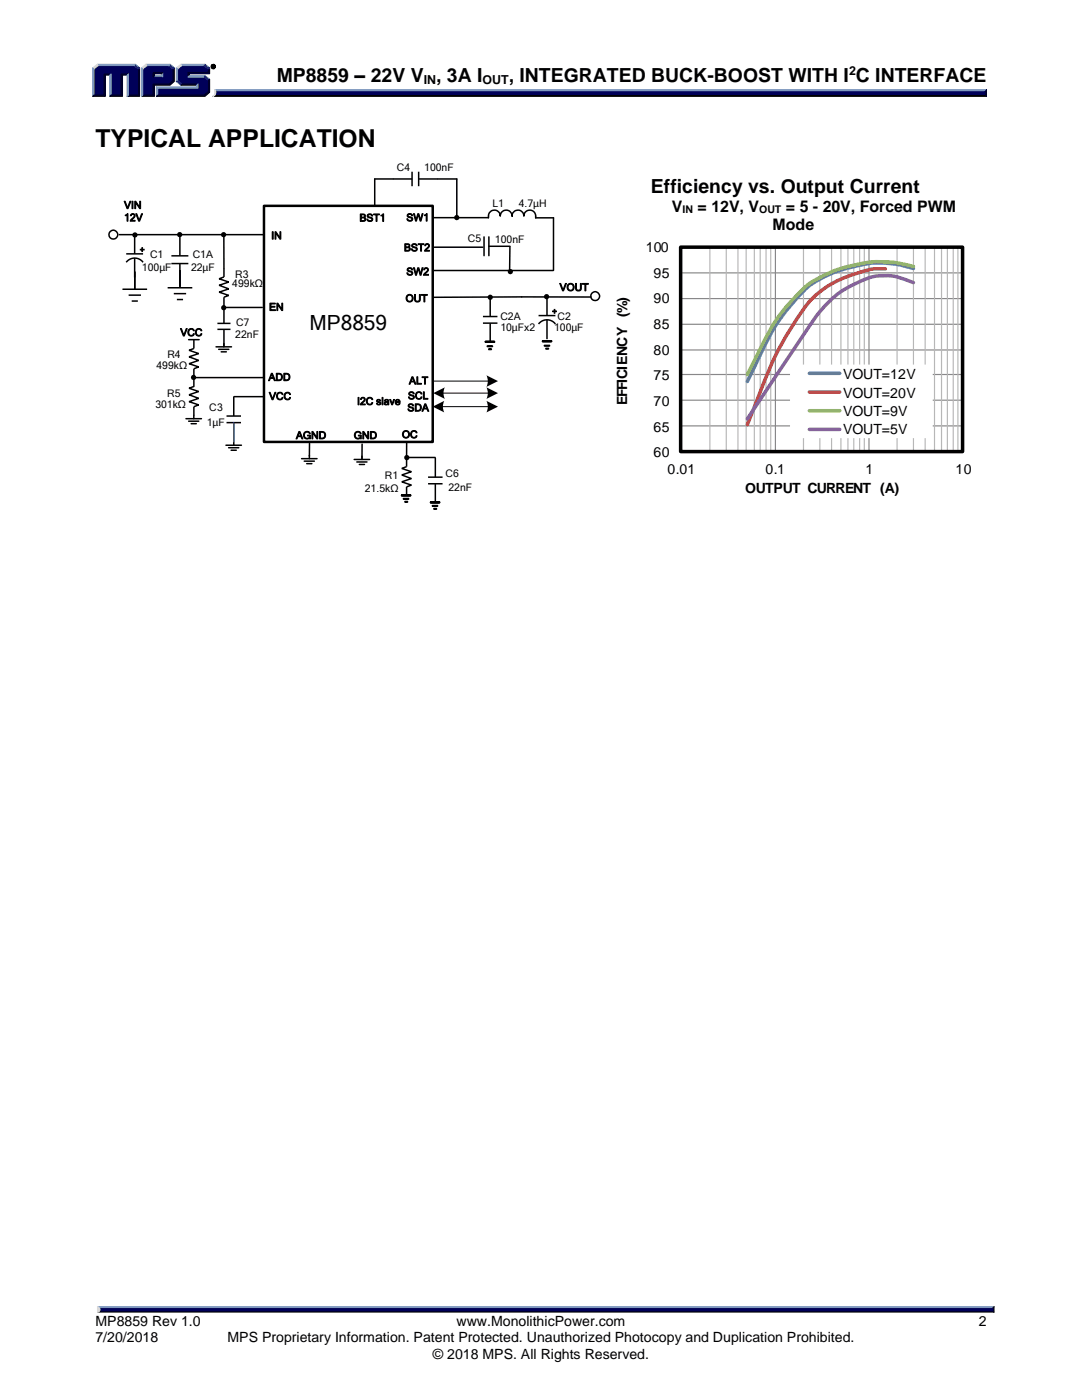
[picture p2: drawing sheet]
<svg xmlns="http://www.w3.org/2000/svg" width="216mm" height="279mm" viewBox="0 0 216 279" stroke-linecap="round" stroke-linejoin="round" font-family="sans-serif">
<g fill="#7f99bf" stroke="#7f99bf" stroke-width=".2">
<path d="M42.9 17.9h154l-.4 .7h-153.5z"/>
<path d="M30.8 15.1h1.4l.3 .3h-1.9z"/>
<path d="M36.1 12.8h4.8l-.2 .3h-4.4z"/>
<path d="M35.2 13.5l.2 .3v2.3l-.2 .2z"/>
<path d="M31.2 17.3h8v-.3l.3-.3v.9h-8z"/>
<path d="M31.2 17.3l.3 .3v1.4l-.3 .2z"/>
<path d="M37.8 15.1h3.1l-.2 .3h-3.2z"/>
<path d="M29.1 12.8h4.8l-.2 .3h-4.4z"/>
<path d="M28.2 13.5l.3 .3v5.2l-.3 .2z"/>
<path d="M32.2 14.7l.3-.2v.9l-.3-.3z"/>
<path d="M19.4 12.8h7.6l-.2 .3h-7.2z"/>
<path d="M18.5 13.5l.3 .3v5.2l-.3 .2z"/>
<path d="M22.2 14.7v4.3l-.3 .2v-4.2z"/>
<path d="M25.4 15l.2-.3v4.3l-.2 .2z"/>
<path d="M19.5 260.7h178.9l-.4 .6h-178.1z"/>
</g>
<g fill="#000" stroke="#000" stroke-width=".2">
<path d="M43 18.6h153.5l.4 .6h-154.4a.55 .55 0 0 0 .5-.6zM19.9 261.3h178.1l.4 .7h-178.9z"/>
<path d="M42.1 13.3a.45 .45 0 0 1 .9 0 .45 .45 0 0 1-.9 0zM42.2 13.2a.36 .36 0 0 0 .7 0 .36 .36 0 0 0-.7 0zM42.4 13.1h.4l-.2 .2 .2 .2-.3-.2-.1 .2zM42.5 13.1l.1 .2v-.1z"/>
</g>
<g fill="#000026" stroke="#000026" stroke-width=".2">
<path d="M196.9 17.9v1.3l-.4-.3v-.6z"/>
<path d="M36.3 16.7h3.2l-.3 .3h-3.1z"/>
<path d="M37.5 14.5h4.1v-.7l.2-.3v1.2h-4v.4l-.3 .3z"/>
<path d="M31.2 19.2l.3-.2h9.2l.9-.7v-2.3l.2-.2v2.6l-.9 .8z"/>
<path d="M30.6 16.7h3.1l.8-.6v-2.3l.3-.3v2.8l-.9 .7h-3.1v2.2h-2.6l.3-.2h2.1z"/>
<path d="M30.6 14.5h1.9l-.3 .2h-1.4v.4l-.2 .3z"/>
<path d="M27.6 13.8l.3-.3v5.7h-2.5l.2-.2h2z"/>
<path d="M20.8 14.7h1.4l-.3 .3h-.9v4.2h-2.5l.3-.2h2z"/>
<path d="M24.2 14.7h1.4l-.2 .3h-1v4.2h-2.5l.3-.2h2z"/>
<path d="M198.4 260.7v1.3l-.4-.4v-.5z"/>
</g>
<g fill="#000059" stroke="#000059" stroke-width=".2">
<path d="M43.1 18.3h153.4v.6h-153.5z"/>
<path d="M18.8 13.8l.8-.7h7.2l.8 .7v5.2h-2v-4.3h-1.4v4.3h-2v-4.3h-1.4v4.3h-2z"/>
<path d="M28.5 13.8l.8-.7h2.2v1.4h-.9v.9h1.9v-.9h-1.3v-1.4h2.5l.8 .7v2.3l-.8 .6h-3.1v2.3h-2.1z"/>
<path d="M31.4 17.6h8v-.9h-3.1l-.9-.6v-2.3l.9-.7h4.4l.9 .7v.7h-4.1v.9h3.2l.9 .6v2.3l-.9 .7h-9.3z"/>
<path d="M19.9 261.1h178.1v.5h-178.1z"/>
</g>
<g fill="#d9d9d9" stroke="#d9d9d9" stroke-width=".2">
<path d="M42.9 17.9a.87 .87 0 0 1-.4 1.3h-.1l.5-.5z"/>
<path d="M35.2 13.5l.9-.7 .2 .3-.9 .7z"/>
<path d="M28.2 13.5l.9-.7 .2 .3-.8 .7z"/>
<path d="M18.5 13.5l.9-.7 .2 .3-.8 .7z"/>
<path d="M19.5 260.7l.4 .4v.5l-.4 .4z"/>
</g>
<g fill="#195999" stroke="#195999" stroke-width=".2">
<path d="M35.2 16.3l.2-.2 .9 .6-.2 .3z"/>
<path d="M40.9 15.1l.9 .7-.2 .2-.9-.6z"/>
<path d="M33.9 12.8l.9 .7-.3 .3-.8-.7z"/>
<path d="M27 12.8l.9 .7-.3 .3-.8-.7z"/>
<path d="M40.9 12.8l.9 .7-.2 .3-.9-.7z"/>
</g>
<path d="M52.7 41.1h33.6v47.1h-33.6z" fill="none" stroke="#000" stroke-width=".5"/>
<g fill="none" stroke="#000" stroke-width=".3">
<path d="M82.2 34.3v2.9M82.2 35.7h-7.4v5.4M83.5 34.3v2.9M83.6 35.7h7.5v7.7M23.8 46.8h28.9M24.4 57.7h5M25.2 50.7h3.4M25.2 52.3a2.1 2.1 0 0 1 3.4 0M25.7 58.9h2.4M26.9 46.8v3.8M26.9 51.5v6.2M33.5 57.4h4.9"/>
<path d="M34.2 51.1h3.4M34.2 52.6h3.4M34.7 58.6h2.4M35.3 59.8h1.2M35.9 46.6v4.5M35.9 52.7v4.7M44.7 46.9v8.4l-1 .3 1.9 .7-1.9 .6 1.9 .8-1.9 .6 1.9 .7-.9 .3v5.2M86.6 54h23.8M86.7 49.3h9.6M96.6 47.3v3.7M97.5 43.1v.4l-11.2-.1M97.5 43.1a1.17 1.17 0 0 1 1.1-1.2 1.17 1.17 0 0 1 1.2 1.2 1.18 1.18 0 0 1 1.2-1.2 1.18 1.18 0 0 1 1.2 1.2 1.17 1.17 0 0 1 1.2-1.2 1.17 1.17 0 0 1 1.1 1.2 1.21 1.21 0 0 1 1.4-1.2 1.21 1.21 0 0 1 1 1.6"/>
<path d="M97.5 49.2h4.2M97.6 47.3v3.7M97.8 59.3v3.9M101.7 49.2v4.6M106.9 43.5h3.5v10.5M109.1 59.1v3.9M117.9 59.3h-31.6M26.3 60.1h1.2M37.6 67.8h2.1M38.5 75.4h14.2M38.7 67.8v1.8l-1 .3 1.9 .7-1.9 .6 1.9 .7-1.9 .7 1.9 .6-.9 .4v3.5l-1 .4 1.9 .6-1.9 .7 1.9 .7-1.9 .7 1.9 .6-.9 .4v1.7M43.1 69.2h3.1"/>
<path d="M43.4 64.5h2.6M43.4 65.7h2.6M43.6 69.7h2.1M44.1 70.2h1.1M44.7 68.6v.6M44.7 65.8v3.4M44.8 61.4h7.5M46.6 79.2v3.8M46.7 79.2h5.9M96.4 63.2h2.9M96.4 64.5h2.9M96.9 68.2h1.8v.1h-1.8z"/>
<path d="M96.9 68.2h1.7v.1h-1.7zM97.2 69h1.1v.2h-1.1zM97.5 69.6h.5v.2h-.5zM97.8 64.5v3.8M107.5 63h3.3M107.5 64.7a2.1 2.1 0 0 1 3.3 0M108.3 68h1.8v.2h-1.8zM108.3 68h1.7v.2h-1.7zM108.6 68.9h1.1v.1h-1.1zM108.9 69.5h.5v.1h-.5zM109.1 63.8v3.9M37.1 83.6h3.1"/>
<path d="M37.6 84.1h2.1M38.1 84.6h1.1M38.7 82.9v.7M45.1 88.9h3.1M45.2 83h2.9M45.2 84.3h2.9M45.6 89.4h2M46.1 89.9h1M46.6 84.4v4.5M60.2 91.5h3.1M60.7 92h2M61.2 92.5h1"/>
<path d="M61.7 90.9v.6M61.8 88.5l-.1 2.5M70.7 91.7h3.1M71.2 92.2h2M71.7 92.7h1M72.2 91v.7M72.3 88.6l-.1 2.9M80.2 98.8h1.8v.1h-1.8zM80.2 98.8h1.7v.1h-1.7zM80.5 99.5h1v.1h-1zM81.1 88.3v4.8l-.9 .4 1.9 .6-1.9 .7 1.9 .7-1.9 .7 1.9 .6-1 .4v1.7M81.5 91.3h5.3"/>
<path d="M85.4 95.2h2.9M85.4 96.5h2.9M86.9 91.4v3.8M86.9 96.6v3.8M80.8 100.1h.5v.1h-.5zM85.9 100.2h1.8v.1h-1.8zM86.3 100.9h1v.1h-1zM86.6 101.5h.5v.1h-.5z"/>
<circle cx="22.6" cy="46.8" r=".89"/>
<circle cx="118.8" cy="59.1" r=".89"/>
</g>
<g fill="#000">
<path d="M86.5 78.5l2.3-1.2a2.57 2.57 0 0 0 0 2.3z" fill-rule="evenodd"/>
<path d="M96.9 68.2h1.7v.1h-1.7z" fill-rule="evenodd"/>
<path d="M97.2 69h1.1v.2h-1.1z" fill-rule="evenodd"/>
<path d="M97.5 69.6h.5v.2h-.5z" fill-rule="evenodd"/>
<path d="M96.9 68.2h1.8v.1h-1.8zM96.9 68.2h1.7v.1h-1.7z" fill-rule="evenodd"/>
<path d="M97.1 74.9l2.3 1.2-2.3 1.1a2.57 2.57 0 0 0 0-2.3z" fill-rule="evenodd"/>
<path d="M97.1 77.3l2.3 1.2-2.3 1.1a2.57 2.57 0 0 0 0-2.3z" fill-rule="evenodd"/>
<path d="M108.3 68h1.7v.2h-1.7z" fill-rule="evenodd"/>
<path d="M108.6 68.9h1.1v.1h-1.1z" fill-rule="evenodd"/>
<path d="M108.9 69.5h.5v.1h-.5z" fill-rule="evenodd"/>
<path d="M108.3 68h1.8v.2h-1.8zM108.3 68h1.7v.2h-1.7z" fill-rule="evenodd"/>
<path d="M80.2 98.8h1.7v.1h-1.7z" fill-rule="evenodd"/>
<path d="M80.5 99.5h1v.1h-1z" fill-rule="evenodd"/>
<path d="M80.2 98.8h1.8v.1h-1.8zM80.2 98.8h1.7v.1h-1.7z" fill-rule="evenodd"/>
<path d="M86.3 81.2l2.3-1.2a2.57 2.57 0 0 0 0 2.3z" fill-rule="evenodd"/>
<path d="M97.1 80l2.3 1.2-2.3 1.1a2.57 2.57 0 0 0 0-2.3z" fill-rule="evenodd"/>
<path d="M80.8 100.1h.5v.1h-.5z" fill-rule="evenodd"/>
<path d="M85.9 100.2h1.8v.1h-1.8z" fill-rule="evenodd"/>
<path d="M86.3 100.9h1v.1h-1z" fill-rule="evenodd"/>
<path d="M86.6 101.5h.5v.1h-.5z" fill-rule="evenodd"/>
<path d="M85.9 100.2h1.8v.1h-1.8zM85.9 100.2h1.8v.1h-1.8z" fill-rule="evenodd"/>
<circle cx="26.9" cy="46.9" r=".52"/>
<circle cx="35.9" cy="46.8" r=".52"/>
<circle cx="44.6" cy="46.8" r=".52"/>
<circle cx="91.1" cy="43.4" r=".53"/>
<circle cx="97.8" cy="59.3" r=".53"/>
<circle cx="101.8" cy="54.2" r=".53"/>
<circle cx="109.1" cy="59.2" r=".53"/>
<circle cx="38.6" cy="75.3" r=".52"/>
<circle cx="44.6" cy="61.4" r=".53"/>
<circle cx="81.2" cy="91.3" r=".53"/>
</g>
<path d="M86.3 76.1h11.3M88.2 78.5h9.4M88.1 81.2h9.5" fill="none" stroke="#000" stroke-width=".2"/>
<path d="M46.6 84.3v3.9" fill="none" stroke="#4677bf" stroke-width=".2"/>
<path d="M135.8 54.5h56.3M135.8 59.6h56.3M154.7 49.3v40.8M173.4 49.3v40.8M135.8 64.7h56.3M135.8 69.8h56.3M135.8 74.7h56.3M135.8 79.9h56.3M135.8 85h56.3M135.8 90.1v-40.8h56.3v40.8" fill="none" stroke="#868686" stroke-width=".23"/>
<g fill="none" stroke="#b7b7b7" stroke-width=".23">
<path d="M141.6 49.3v40.8M144.9 49.3v40.8M147.3 49.3v40.8M148.9 49.3v40.8M150.5 49.3v40.8M151.7 49.3v40.8M152.9 49.3v40.8M153.8 49.3v40.8M160.3 49.3v40.8M163.6 49.3v40.8M165.9 49.3v40.8M167.8 49.3v40.8"/>
<path d="M169.2 49.3v40.8M170.4 49.3v40.8M171.5 49.3v40.8M172.5 49.3v40.8M179 49.3v40.8M182.3 49.3v40.8M184.6 49.3v40.8M186.5 49.3v40.8M187.9 49.3v40.8M189 49.3v40.8M190.2 49.3v40.8M191.1 49.3v40.8"/>
</g>
<path d="M135.8 49.3h56.3v40.8h-56.3z" fill="none" stroke="#000" stroke-width=".7" stroke-linecap="butt"/>
<path d="M135.8 49.3v40.8h56.3" fill="none" stroke="#000" stroke-width=".23"/>
<path d="M182.3 53.6a21.4 21.4 0 0 0-13.9 .1 19.7 19.7 0 0 0-8.1 4.4 41.3 41.3 0 0 0-9.2 13.9l-2 4.1" fill="none" stroke="#4a7ebb" stroke-width=".7"/>
<path d="M176.7 53.7l-.3-.1a11.9 11.9 0 0 0-5.8 1 19.3 19.3 0 0 0-11.8 9.4 74 74 0 0 0-8.3 17.2l-1.4 3.6" fill="none" stroke="#be4b48" stroke-width=".7"/>
<path d="M182.3 53.2a24.2 24.2 0 0 0-15.9 .9 18.5 18.5 0 0 0-8.4 5.9 38.4 38.4 0 0 0-6.9 10.7l-2 4" fill="none" stroke="#98b954" stroke-width=".7"/>
<path d="M182.3 56.4l-.6-.2a11.8 11.8 0 0 0-11.1 .4 23.1 23.1 0 0 0-9.7 9.4l-11.8 17.6" fill="none" stroke="#7d60a0" stroke-width=".7"/>
<path d="M157.6 72.8h28.5v14.6h-28.5z" fill-rule="evenodd" fill="#fff"/>
<path d="M161.5 74.5h6.1" fill="none" stroke="#4a7ebb" stroke-width=".7"/>
<path d="M161.5 78.2h6.1" fill="none" stroke="#be4b48" stroke-width=".7"/>
<path d="M161.5 82h6.1" fill="none" stroke="#98b954" stroke-width=".7"/>
<path d="M161.5 85.7h6.1" fill="none" stroke="#7d60a0" stroke-width=".7"/>
<text font-size="4.9" x="19" y="29.4">TYPICAL APPLICATION</text>
<text font-size="4.2" x="61.8" y="65.9">MP8859</text>
<g font-size="3.9">
<text x="55.2" y="16.3">MP8859 – 22V V , 3A I</text>
<text x="101.5" y="16.3">, INTEGRATED BUCK-BOOST WITH I C INTERFACE</text>
<text x="129.9" y="38.5">Efficiency vs. Output Current</text>
</g>
<g font-size="3.2">
<text x="134.1" y="42.3">V</text>
<text x="139.2" y="42.3">= 12V, V</text>
<text x="154.2" y="45.9">Mode</text>
<text x="156.8" y="42.3">= 5 - 20V, Forced PWM</text>
</g>
<g font-size="2.8">
<text x="128.9" y="50.3">100</text>
<text x="130.4" y="55.4">95</text>
<text x="130.4" y="65.7">85</text>
<text x="130.4" y="60.5">90</text>
<text x="130.4" y="70.8">80</text>
<text x="130.4" y="75.9">75</text>
<text x="168.2" y="75.6">VOUT=12V</text>
<text x="125.1" y="80.9" transform="rotate(-90 125.1 80.9)">EFFICIENCY (%)</text>
<text x="130.4" y="81">70</text>
<text x="168.2" y="79.3">VOUT=20V</text>
<text x="168.2" y="83">VOUT=9V</text>
<text x="130.4" y="86.1">65</text>
<text x="168.2" y="86.7">VOUT=5V</text>
<text x="130.4" y="91.2">60</text>
<text x="133.2" y="94.6">0.01</text>
<text x="152.8" y="94.6">0.1</text>
<text x="172.7" y="94.6">1</text>
<text x="190.7" y="94.6">10</text>
<text x="148.7" y="98.4">OUTPUT CURRENT (A)</text>
<text x="19" y="264.7">MP8859 Rev 1.0</text>
<text x="19" y="267.9">7/20/2018</text>
<text x="45.4" y="267.9">MPS Proprietary Information. Patent Protected. Unauthorized Photocopy and Duplication Prohibited.</text>
<text x="91.1" y="264.7">www.MonolithicPower.com</text>
<text x="195.3" y="264.7">2</text>
<text x="86.4" y="271.2">© 2018 MPS. All Rights Reserved.</text>
</g>
<g font-size="2.5">
<text x="84.5" y="16.7">IN</text>
<text x="96.3" y="16.7">OUT</text>
<text x="169.4" y="14.9">2</text>
</g>
<g font-size="2.1">
<text x="79.2" y="34.2">C4</text>
<text x="84.6" y="34.2">100nF</text>
<text x="24.8" y="41.6">VIN</text>
<text x="98.2" y="41.3">L1</text>
<text x="103.5" y="41.3">4.7µH</text>
<text x="24.8" y="44.1">12V</text>
<text x="54.1" y="47.7">IN</text>
<text x="71.7" y="44.2">BST1</text>
<text x="81.1" y="44.1">SW1</text>
<text x="136.2" y="42.4">IN</text>
<text x="151.5" y="42.4">OUT</text>
<text x="30" y="51.6">C1</text>
<text x="38.1" y="54">22µF</text>
<text x="38.5" y="51.5">C1A</text>
<text x="80.6" y="50.1">BST2</text>
<text x="93.4" y="48.4">C5</text>
<text x="98.8" y="48.5">100nF</text>
<text x="28.3" y="54.1">100µF</text>
<text x="46.4" y="57.3">499kΩ</text>
<text x="46.9" y="55.4">R3</text>
<text x="81.1" y="54.9">SW2</text>
<text x="111.7" y="58.1">VOUT</text>
<text x="47.1" y="65">C7</text>
<text x="53.7" y="62">EN</text>
<text x="80.9" y="60.3">OUT</text>
<text x="99.9" y="63.9">C2A</text>
<text x="110.6" y="66">100µF</text>
<text x="111.3" y="63.8">C2</text>
<text x="33.4" y="71.5">R4</text>
<text x="36" y="67.1">VCC</text>
<text x="46.9" y="67.4">22nF</text>
<text x="99.8" y="66.1">10µFx2</text>
<text x="31.2" y="73.6">499kΩ</text>
<text x="53.6" y="76">ADD</text>
<text x="81.6" y="76.7">ALT</text>
<text x="31" y="81.4">301kΩ</text>
<text x="33.4" y="79.1">R5</text>
<text x="41.7" y="82">C3</text>
<text x="53.7" y="79.8">VCC</text>
<text x="71.2" y="80.8">I2C slave</text>
<text x="81.3" y="82.1">SDA</text>
<text x="81.4" y="79.7">SCL</text>
<text x="41.3" y="85">1µF</text>
<text x="59.1" y="87.6">AGND</text>
<text x="70.6" y="87.6">GND</text>
<text x="80.2" y="87.4">OC</text>
<text x="76.8" y="95.7">R1</text>
<text x="88.9" y="95.3">C6</text>
<text x="72.8" y="98.3">21.5kΩ</text>
<text x="89.5" y="98">22nF</text>
</g>
<g font-size="1.6">
<text x="27.9" y="50.4">+</text>
<text x="110.2" y="62.7">+</text>
</g>
</svg>
